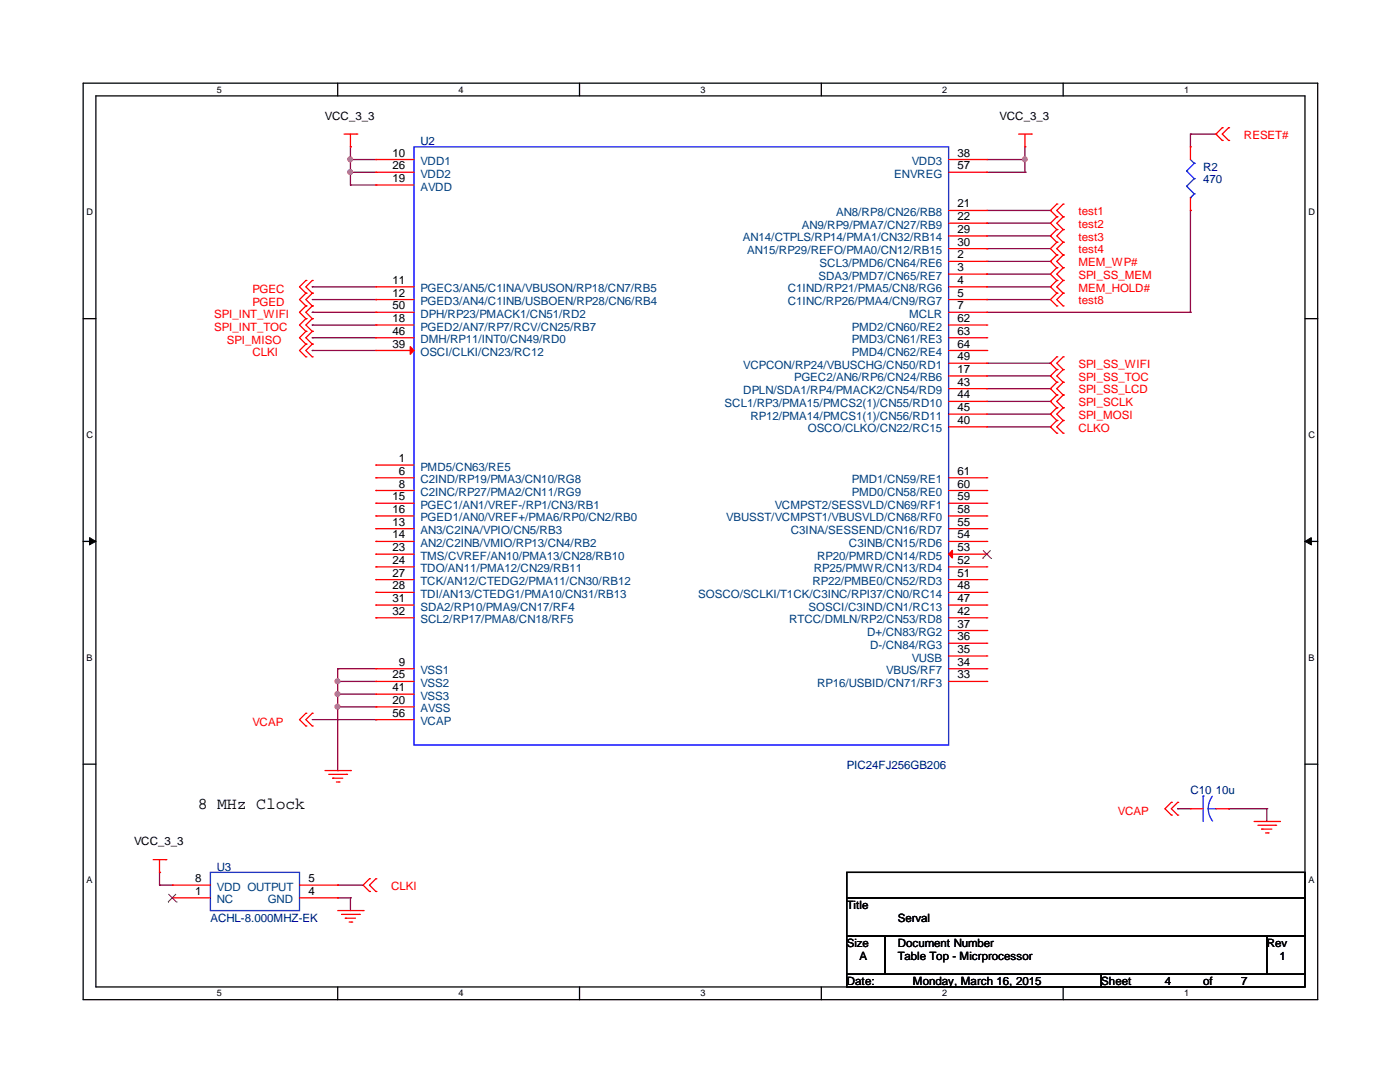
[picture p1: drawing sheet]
<svg xmlns="http://www.w3.org/2000/svg" width="279mm" height="216mm" viewBox="0 0 279 216" stroke-linecap="round" stroke-linejoin="round" font-family="sans-serif">
<path d="M16.6 16.6h246.4v182.9h-246.4zM19.1 19.1h241.3v177.8h-241.3z" fill="none" stroke="#000" stroke-width=".25"/>
<g fill="#fff">
<path d="M43.3 16.8h.9v2h-.9z"/>
<path d="M43.3 197.2h.9v1.9h-.9z"/>
</g>
<path d="M67.4 16.6v2.5M67.4 196.9v2.6" fill="none" stroke="#000" stroke-width=".25"/>
<g fill="#fff">
<path d="M91.5 16.8h1v2h-1z"/>
<path d="M91.5 197.2h1v1.9h-1z"/>
</g>
<path d="M115.7 16.6v2.5M115.7 196.9v2.6" fill="none" stroke="#000" stroke-width=".25"/>
<g fill="#fff">
<path d="M139.8 16.8h.9v2h-.9z"/>
<path d="M139.8 197.2h.9v1.9h-.9z"/>
</g>
<path d="M163.9 16.6v2.5M163.9 196.9v2.6" fill="none" stroke="#000" stroke-width=".25"/>
<g fill="#fff">
<path d="M188 16.8h1v2h-1z"/>
<path d="M188 197.2h1v1.9h-1z"/>
</g>
<path d="M212.2 16.6v2.5M212.2 196.9v2.6" fill="none" stroke="#000" stroke-width=".25"/>
<g fill="#fff">
<path d="M236.3 16.8h.9v2h-.9z"/>
<path d="M236.3 197.2h.9v1.9h-.9z"/>
<path d="M17.3 41.3h1.2v2h-1.2z"/>
<path d="M261.1 41.3h1.2v2h-1.2z"/>
<path d="M17.3 85.8h1.2v1.9h-1.2z"/>
<path d="M261.1 85.8h1.2v1.9h-1.2z"/>
</g>
<path d="M16.6 63.6h2.5M260.4 63.6h2.6" fill="none" stroke="#000" stroke-width=".25"/>
<g fill="#fff">
<path d="M17.3 130.2h1.1v2h-1.1z"/>
<path d="M261.1 130.2h1.1v2h-1.1z"/>
</g>
<path d="M16.6 108h2.5M260.4 108h2.6" fill="none" stroke="#000" stroke-width=".25"/>
<path d="M17.9 107.3l1.2 .7-1.2 .7zM260.4 108l1.3-.7v1.4z" fill="#000" stroke="#000" stroke-width=".2"/>
<g fill="#fff">
<path d="M17.3 174.7h1v1.9h-1z"/>
<path d="M261.1 174.7h1v1.9h-1z"/>
</g>
<path d="M16.6 152.5h2.5M260.4 152.5h2.6M169 174.1h91.4v5.1h-91.4zM169 179.2h91.4v7.6h-91.4zM169 186.8h7.6v7.6h-7.6zM169 194.4h50.8v2.5h-50.8zM176.6 186.8h76.2v7.6h-76.2zM219.8 194.4h40.6v2.5h-40.6zM252.8 186.8h7.6v7.6h-7.6z" fill="none" stroke="#000" stroke-width=".25"/>
<g fill="none" stroke="#800040" stroke-width=".25">
<path d="M69.9 34.4h.1M69.9 31.8h.1M69.9 29.3h.1M69.9 36.9h.1M69.9 29.3v7.6M69.9 34.4h5.1M69.9 31.8h5.1M69.9 36.9h5.1M196.9 34.4h7.7M196.9 31.8h7.7M204.6 34.4h.1M204.6 31.8h.1"/>
<path d="M204.6 29.3v5.1M237.6 26.8h.1M237.6 26.8v2.5M237.6 26.8h5.1M242.7 26.8h.1M62.3 57.2h.1M62.3 57.2h12.7M62.3 59.8h12.7M75 59.8h.1M196.9 44.5h.1M196.9 49.6h.1M196.9 54.7h.1"/>
<path d="M196.9 59.8h.1M196.9 42h12.7M196.9 44.5h12.7M196.9 47.1h12.7M196.9 49.6h12.7M196.9 52.2h12.7M196.9 54.7h12.7M196.9 57.2h12.7M196.9 59.8h12.7M209.6 42h.1M209.6 47.1h.1M209.6 52.2h.1"/>
<path d="M209.6 57.2h.1M237.6 42h.1M237.6 42v20.3M62.3 62.3h.1M62.3 64.9h.1M62.3 67.4h.1M62.3 69.9h.1M62.3 62.3h12.7M62.3 64.9h12.7M62.3 67.4h12.7M62.3 69.9h12.7M196.9 62.3h40.7"/>
<path d="M196.9 72.5h12.7M196.9 75h12.7M196.9 77.6h12.7M209.6 72.5h.1M209.6 75h.1M209.6 77.6h.1M237.6 62.3h.1M196.9 80.1h12.7M196.9 82.6h12.7M196.9 85.2h12.7M209.6 80.1h.1M209.6 82.6h.1"/>
<path d="M209.6 85.2h.1M67.4 133.4h.1M67.4 136h.1M67.4 138.5h.1M67.4 133.4h7.6M67.4 133.4v20.4M67.4 136h7.6M67.4 138.5h7.6M62.3 143.6h12.7M67.4 141.1h.1M67.4 153.8h.1M67.4 141.1h7.6"/>
<path d="M75 143.6h.1M31.8 176.6h.1M31.8 174.1h.1M31.8 176.6h2.6M31.8 174.1v2.5M67.4 179.2h.1M67.4 176.6h.1M67.4 176.6h5.1M67.4 179.2h2.5M69.9 179.2h.1M69.9 179.2v2.5M235 161.4h.1"/>
<path d="M235 161.4h2.6M245.2 161.4h.1M245.2 161.4h7.6M252.8 161.4h.1M252.8 161.4v2.5"/>
</g>
<g fill="#f0f" stroke="#f0f" stroke-width=".25">
<circle cx="69.9" cy="34.3" r=".47"/>
<circle cx="69.9" cy="31.8" r=".47"/>
<circle cx="67.4" cy="135.9" r=".47"/>
<circle cx="67.4" cy="138.5" r=".47"/>
<circle cx="67.4" cy="141" r=".47"/>
<circle cx="204.5" cy="31.8" r=".47"/>
</g>
<g fill="none" stroke="#f00" stroke-width=".25">
<path d="M68.7 26.8h2.5M69.9 29.3h.1M69.9 26.8v2.5M71.2 26.8h.1M75 31.8h.1M75 36.9h.1M75 34.4h.1M75 31.8h7.6M75 36.9h7.6M75 34.4h7.6M189.3 31.8h7.6M189.3 34.4h7.6"/>
<path d="M196.9 31.8h.1M196.9 34.4h.1M203.3 26.8h2.5M204.6 29.3h.1M204.6 26.8v2.5M205.8 26.8h.1M237.6 29.3h.1M237.6 29.3v2.5M237.6 39.5v2.5M243.9 25.5h.1M243.9 28h.1M243.9 25.5l-1.2 1.3 1.2 1.2"/>
<path d="M245.2 28h.1M245.2 25.5h.1M245.2 25.5l-1.3 1.3 1.3 1.2M61 56h.1M61 58.5h.1M61 56l-1.2 1.2 1.2 1.3M61 58.5l-1.2 1.3 1.2 1.2M62.3 56h.1M62.3 58.5h.1M62.3 56l-1.3 1.2 1.3 1.3M62.3 58.5l-1.3 1.3 1.3 1.2M75 57.2h.1"/>
<path d="M75 59.8h.1M75 57.2h7.6M75 59.8h7.6M189.3 52.2h7.6M189.3 54.7h7.6M189.3 57.2h7.6M189.3 59.8h7.6M189.3 42h7.6M189.3 44.5h7.6M189.3 47.1h7.6M189.3 49.6h7.6M196.9 52.2h.1"/>
<path d="M196.9 54.7h.1M196.9 57.2h.1M196.9 59.8h.1M196.9 42h.1M196.9 44.5h.1M196.9 47.1h.1M196.9 49.6h.1M210.9 40.7h.1M210.9 43.3h.1M210.9 45.8h.1M210.9 48.3h.1M210.9 50.9h.1"/>
<path d="M210.9 53.4h.1M210.9 56h.1M210.9 58.5h.1M210.9 40.7l-1.3 1.3 1.3 1.3M210.9 43.3l-1.3 1.2 1.3 1.3M210.9 45.8l-1.3 1.3 1.3 1.2M210.9 48.3l-1.3 1.3 1.3 1.3M210.9 50.9l-1.3 1.3 1.3 1.2M210.9 53.4l-1.3 1.3 1.3 1.3M210.9 56l-1.3 1.2 1.3 1.3M210.9 58.5l-1.3 1.3 1.3 1.2M212.2 43.3h.1"/>
<path d="M212.2 40.7h.1M212.2 45.8h.1M212.2 48.3h.1M212.2 50.9h.1M212.2 53.4h.1M212.2 56h.1M212.2 58.5h.1M212.2 40.7l-1.3 1.3 1.3 1.3M212.2 43.3l-1.3 1.2 1.3 1.3M212.2 45.8l-1.3 1.3 1.3 1.2M212.2 48.3l-1.3 1.3 1.3 1.3M212.2 50.9l-1.3 1.3 1.3 1.2"/>
<path d="M212.2 53.4l-1.3 1.3 1.3 1.3M212.2 56l-1.3 1.2 1.3 1.3M212.2 58.5l-1.3 1.3 1.3 1.2M237.6 42h.1M61 61h.1M61 63.6h.1M61 66.1h.1M61 68.7h.1M61 71.2h.1M61 61l-1.2 1.3 1.2 1.3M61 63.6l-1.2 1.3 1.2 1.2M61 66.1l-1.2 1.3 1.2 1.3"/>
<path d="M61 68.7l-1.2 1.2 1.2 1.3M62.3 61h.1M62.3 63.6h.1M62.3 66.1h.1M62.3 68.7h.1M62.3 71.2h.1M62.3 61l-1.3 1.3 1.3 1.3M62.3 63.6l-1.3 1.3 1.3 1.2M62.3 66.1l-1.3 1.3 1.3 1.3M62.3 68.7l-1.3 1.2 1.3 1.3M75 64.9h.1M75 69.9h.1"/>
<path d="M75 67.4h.1M75 62.3h.1M75 62.3h7.6M75 64.9h7.6M75 69.9h7.6M75 67.4h7.6M189.3 62.3h7.6M189.3 75h7.6M189.3 64.9h7.6M189.3 69.9h7.6M189.3 77.6h7.6M189.3 67.4h7.6"/>
<path d="M189.3 72.5h7.6M196.9 62.3h.1M196.9 75h.1M196.9 77.6h.1M196.9 72.5h.1M196.9 64.9h.1M196.9 67.4h.1M196.9 69.9h.1M210.9 78.8h.1M210.9 71.2h.1M210.9 73.7h.1M210.9 76.3h.1"/>
<path d="M210.9 61h.1M210.9 78.8l-1.3 1.3 1.3 1.3M210.9 71.2l-1.3 1.3 1.3 1.2M210.9 76.3l-1.3 1.3 1.3 1.2M210.9 73.7l-1.3 1.3 1.3 1.3M212.2 78.8h.1M212.2 73.7h.1M212.2 71.2h.1M212.2 76.3h.1M212.2 61h.1M212.2 78.8l-1.3 1.3 1.3 1.3M212.2 71.2l-1.3 1.3 1.3 1.2"/>
<path d="M212.2 76.3l-1.3 1.3 1.3 1.2M212.2 73.7l-1.3 1.3 1.3 1.3M75 92.8h.1M75 95.3h.1M75 97.9h.1M75 92.8h7.6M75 95.3h7.6M75 97.9h7.6M189.3 95.3h7.6M189.3 97.9h7.6M189.3 85.2h7.6M189.3 80.1h7.6"/>
<path d="M189.3 82.6h7.6M196.9 85.2h.1M196.9 80.1h.1M196.9 82.6h.1M196.9 97.9h.1M196.9 95.3h.1M210.9 83.9h.1M210.9 86.4h.1M210.9 81.4h.1M210.9 83.9l-1.3 1.3 1.3 1.2M210.9 81.4l-1.3 1.2 1.3 1.3M212.2 86.4h.1"/>
<path d="M212.2 83.9h.1M212.2 81.4h.1M212.2 83.9l-1.3 1.3 1.3 1.2M212.2 81.4l-1.3 1.2 1.3 1.3M75 105.5h.1M75 108h.1M75 100.4h.1M75 103h.1M75 110.6h.1M75 113.1h.1M75 115.7h.1M75 118.2h.1"/>
<path d="M75 105.5h7.6M75 108h7.6M75 100.4h7.6M75 103h7.6M75 110.6h7.6M75 113.1h7.6M75 115.7h7.6M75 118.2h7.6M189.3 105.5h7.6M189.3 108h7.6M189.3 100.4h7.6M189.3 103h7.6"/>
<path d="M189.3 110.6h7.6M189.3 113.1h7.6M189.3 115.7h7.6M189.3 118.2h7.6M196.9 118.2h.1M196.9 115.7h.1M196.9 113.1h.1M196.9 110.6h.1M196.9 108h.1M196.9 105.5h.1M196.9 103h.1M196.9 100.4h.1"/>
<path d="M75 133.4h.1M75 136h.1M75 120.7h.1M75 123.3h.1M75 138.5h.1M75 133.4h7.6M75 136h7.6M75 120.7h7.6M75 123.3h7.6M75 138.5h7.6M189.3 133.4h7.6M189.3 136h7.6"/>
<path d="M189.3 120.7h7.6M189.3 123.3h7.6M189.3 130.9h7.6M189.3 128.4h7.6M189.3 125.8h7.6M196.9 136h.1M196.9 133.4h.1M196.9 130.9h.1M196.9 128.4h.1M196.9 125.8h.1M196.9 123.3h.1M196.9 120.7h.1"/>
<path d="M61 142.3h.1M61 144.9h.1M61 142.3l-1.2 1.3 1.2 1.3M62.3 142.3h.1M62.3 144.9h.1M62.3 142.3l-1.3 1.3 1.3 1.3M64.9 153.8h5M65.6 154.5h3.6M66.4 155.3h.1M66.4 155.3h2M67.1 156h.5M67.6 156h.1"/>
<path d="M69.2 154.5h.1M69.9 153.8h.1M75 141.1h.1M75 143.6h.1M75 141.1h7.6M75 143.6h7.6M30.6 171.5h2.5M31.8 174.1h.1M31.8 171.5v2.6M33.1 171.5h.1M34.4 179.2h.1M34.4 176.6h.1"/>
<path d="M34.4 179.2h7.6M34.4 176.6h7.6M59.8 179.2h7.6M59.8 176.6h7.6M67.4 179.2h.1M67.4 176.6h.1M73.7 175.3h.1M73.7 177.9h.1M73.7 175.3l-1.2 1.3 1.2 1.3M75 177.9h.1M75 175.3h.1M75 175.3l-1.3 1.3 1.3 1.3"/>
<path d="M233.8 160.1h.1M233.8 162.6h.1M233.8 160.1l-1.3 1.3 1.3 1.2M235 160.1h.1M235 162.6h.1M235 160.1l-1.2 1.3 1.2 1.2M237.6 161.4h.1M237.6 161.4h2.5M242.7 161.4h2.5M245.2 161.4h.1M250.3 163.9h5.1M251 164.7h3.6"/>
<path d="M251.8 165.4h.1M251.8 165.4h2M252.6 166.2h.5M253.1 166.2h.1M254.6 164.7h.1M255.4 163.9h.1M67.4 181.7h5.1M68.2 182.5h3.5M68.9 183.2h.1M68.9 183.2h2.1M69.7 184h.5M70.2 184h.1"/>
<path d="M71.7 182.5h.1M72.5 181.7h.1"/>
</g>
<g fill="none" stroke="#00f" stroke-width=".25">
<path d="M82.6 29.3h106.7v119.4h-106.7zM236.8 34.1h.1M236.8 37.2h.1M236.8 34.1l1.5 1.5M236.8 37.2l1.5 1.5M237.6 39.5h.1M237.6 31.8l.7 .8M238.3 32.6h.1M238.3 35.6h.1M238.3 38.7h.1M238.3 32.6l-1.5 1.5M238.3 35.6l-1.5 1.6"/>
<path d="M238.3 38.7l-.7 .8M240.1 158.8h.1M240.1 158.8v5.1M242 158.9l-.7 1.4-.2 1.1M42 174.1h17.8v7.6h-17.8zM241.1 161.4l.2 1 .7 1.4M241.1 161.4h1.6M242.7 161.4h.1"/>
</g>
<g fill="#f00" stroke="#f00" stroke-width=".25">
<path d="M81.9 69.2l.7 .7-.7 .8z"/>
<path d="M190.1 109.8v1.5l-.8-.7z"/>
</g>
<path d="M196.1 111.4h.1M196.2 109.8l1.6 1.6M197.7 109.8l-1.6 1.6M197.8 111.4h.1M33.6 178.4l1.6 1.6M35.1 178.4l-1.6 1.6M33.5 180h.1M35.2 180h.1" fill="none" stroke="#804000" stroke-width=".2"/>
<text font-size="3.3" x="39.5" y="161.5">8 MHz Clock</text>
<g font-size="2.3">
<text x="64.9" y="23.9">VCC_3_3</text>
<text x="199.5" y="23.9">VCC_3_3</text>
<text x="78.3" y="31.2">10</text>
<text x="78.3" y="33.8">26</text>
<text x="191.1" y="31.2">38</text>
<text x="191.1" y="33.8">57</text>
<text x="78.3" y="36.3">19</text>
<text x="191.1" y="41.4">21</text>
<text x="191.1" y="43.9">22</text>
<text x="191.1" y="46.5">29</text>
<text x="191.1" y="51.6">2</text>
<text x="191.1" y="49">30</text>
<text x="78.3" y="56.6">11</text>
<text x="78.3" y="59.2">12</text>
<text x="191.1" y="54.1">3</text>
<text x="191.1" y="56.6">4</text>
<text x="191.1" y="59.2">5</text>
<text x="78.3" y="64.3">18</text>
<text x="78.3" y="61.7">50</text>
<text x="191.1" y="61.7">7</text>
<text x="191.1" y="64.3">62</text>
<text x="78.3" y="69.3">39</text>
<text x="78.3" y="66.8">46</text>
<text x="191.1" y="71.9">49</text>
<text x="191.1" y="66.8">63</text>
<text x="191.1" y="69.3">64</text>
<text x="191.1" y="74.4">17</text>
<text x="191.1" y="77">43</text>
<text x="191.1" y="79.5">44</text>
<text x="191.1" y="82">45</text>
<text x="191.1" y="84.6">40</text>
<text x="79.6" y="92.2">1</text>
<text x="79.6" y="94.7">6</text>
<text x="191.1" y="94.7">61</text>
<text x="78.3" y="99.8">15</text>
<text x="79.6" y="97.3">8</text>
<text x="191.1" y="99.8">59</text>
<text x="191.1" y="97.3">60</text>
<text x="78.3" y="104.9">13</text>
<text x="78.3" y="107.4">14</text>
<text x="78.3" y="102.4">16</text>
<text x="191.1" y="107.4">54</text>
<text x="191.1" y="104.9">55</text>
<text x="191.1" y="102.4">58</text>
<text x="78.3" y="110">23</text>
<text x="78.3" y="112.5">24</text>
<text x="191.1" y="112.5">52</text>
<text x="191.1" y="110">53</text>
<text x="78.3" y="115.1">27</text>
<text x="78.3" y="117.6">28</text>
<text x="191.1" y="117.6">48</text>
<text x="191.1" y="115.1">51</text>
<text x="78.3" y="120.1">31</text>
<text x="78.3" y="122.7">32</text>
<text x="191.1" y="125.2">37</text>
<text x="191.1" y="122.7">42</text>
<text x="191.1" y="120.1">47</text>
<text x="191.1" y="130.3">35</text>
<text x="191.1" y="127.8">36</text>
<text x="78.3" y="135.4">25</text>
<text x="78.3" y="137.9">41</text>
<text x="79.6" y="132.8">9</text>
<text x="191.1" y="135.4">33</text>
<text x="191.1" y="132.8">34</text>
<text x="78.3" y="140.5">20</text>
<text x="78.3" y="143">56</text>
<text x="26.8" y="168.7">VCC_3_3</text>
<text x="38.9" y="178.6">1</text>
<text x="38.9" y="176">8</text>
<text x="61.6" y="178.6">4</text>
<text x="61.6" y="176">5</text>
<text x="169" y="181.4">Title</text>
<text x="179.2" y="183.9">Serval</text>
<text x="169" y="189">Size</text>
<text x="171.5" y="191.5">A</text>
<text x="179.2" y="189">Document Number</text>
<text x="179.2" y="191.5">Table Top - Micrprocessor</text>
<text x="252.8" y="189">Rev</text>
<text x="255.4" y="191.5">1</text>
<text x="169" y="196.6">Date:</text>
<text x="182.2" y="196.6">Monday, March 16, 2015</text>
<text x="219.8" y="196.6">Sheet</text>
<text x="232.5" y="196.6">4</text>
<text x="240.1" y="196.6">of</text>
<text x="247.7" y="196.6">7</text>
</g>
<g font-size="2.3" fill="#000080">
<text x="83.9" y="29">U2</text>
<text x="240.1" y="34">R2</text>
<text x="240.1" y="36.6">470</text>
<text x="169" y="153.4">PIC24FJ256GB206</text>
<text x="237.6" y="158.5">C10</text>
<text x="242.7" y="158.5">10u</text>
<text x="43.3" y="173.7">U3</text>
<text x="42" y="183.9">ACHL-8.000MHZ-EK</text>
</g>
<g font-size="2.3" fill="#f00">
<text x="248.2" y="27.7">RESET#</text>
<text x="215.2" y="42.9">test1</text>
<text x="215.2" y="45.5">test2</text>
<text x="215.2" y="48">test3</text>
<text x="215.2" y="50.5">test4</text>
<text x="215.2" y="53.1">MEM_WP#</text>
<text x="50.4" y="58.4">PGEC</text>
<text x="215.2" y="55.6">SPI_SS_MEM</text>
<text x="215.2" y="58.2">MEM_HOLD#</text>
<text x="42.8" y="63.5">SPI_INT_WIFI</text>
<text x="50.4" y="61">PGED</text>
<text x="215.2" y="60.7">test8</text>
<text x="42.8" y="66">SPI_INT_TOC</text>
<text x="45.3" y="68.6">SPI_MISO</text>
<text x="50.4" y="71.1">CLKI</text>
<text x="215.2" y="73.4">SPI_SS_WIFI</text>
<text x="215.2" y="75.9">SPI_SS_TOC</text>
<text x="215.2" y="83.6">SPI_MOSI</text>
<text x="215.2" y="81">SPI_SCLK</text>
<text x="215.2" y="78.5">SPI_SS_LCD</text>
<text x="215.2" y="86.1">CLKO</text>
<text x="50.4" y="144.8">VCAP</text>
<text x="223.1" y="162.6">VCAP</text>
<text x="78.1" y="177.5">CLKI</text>
</g>
<g font-size="2.3" fill="#004080">
<text x="83.9" y="32.9">VDD1</text>
<text x="83.9" y="35.5">VDD2</text>
<text x="178.5" y="35.5">ENVREG</text>
<text x="181.9" y="32.9">VDD3</text>
<text x="83.9" y="38">AVDD</text>
<text x="160" y="45.6">AN9/RP9/PMA7/CN27/RB9</text>
<text x="166.9" y="43.1">AN8/RP8/CN26/RB8</text>
<text x="148.3" y="48.2">AN14/CTPLS/RP14/PMA1/CN32/RB14</text>
<text x="149.1" y="50.7">AN15/RP29/REFO/PMA0/CN12/RB15</text>
<text x="163.6" y="53.3">SCL3/PMD6/CN64/RE6</text>
<text x="83.9" y="58.3">PGEC3/AN5/C1INA/VBUSON/RP18/CN7/RB5</text>
<text x="157.2" y="58.3">C1IND/RP21/PMA5/CN8/RG6</text>
<text x="163.3" y="55.8">SDA3/PMD7/CN65/RE7</text>
<text x="83.9" y="60.9">PGED3/AN4/C1INB/USBOEN/RP28/CN6/RB4</text>
<text x="83.9" y="66">PGED2/AN7/RP7/RCV/CN25/RB7</text>
<text x="83.9" y="63.4">DPH/RP23/PMACK1/CN51/RD2</text>
<text x="157.2" y="60.9">C1INC/RP26/PMA4/CN9/RG7</text>
<text x="170" y="66">PMD2/CN60/RE2</text>
<text x="181.4" y="63.4">MCLR</text>
<text x="83.9" y="71">OSCI/CLKI/CN23/RC12</text>
<text x="83.9" y="68.5">DMH/RP11/INT0/CN49/RD0</text>
<text x="170" y="68.5">PMD3/CN61/RE3</text>
<text x="170" y="71">PMD4/CN62/RE4</text>
<text x="148.3" y="73.6">VCPCON/RP24/VBUSCHG/CN50/RD1</text>
<text x="158.5" y="76.1">PGEC2/AN6/RP6/CN24/RB6</text>
<text x="144.6" y="81.2">SCL1/RP3/PMA15/PMCS2(1)/CN55/RD10</text>
<text x="148.3" y="78.7">DPLN/SDA1/RP4/PMACK2/CN54/RD9</text>
<text x="149.8" y="83.7">RP12/PMA14/PMCS1(1)/CN56/RD11</text>
<text x="161.2" y="86.3">OSCO/CLKO/CN22/RC15</text>
<text x="83.9" y="93.9">PMD5/CN63/RE5</text>
<text x="83.9" y="96.4">C2IND/RP19/PMA3/CN10/RG8</text>
<text x="83.9" y="99">C2INC/RP27/PMA2/CN11/RG9</text>
<text x="83.9" y="101.5">PGEC1/AN1/VREF-/RP1/CN3/RB1</text>
<text x="154.6" y="101.5">VCMPST2/SESSVLD/CN69/RF1</text>
<text x="170" y="99">PMD0/CN58/RE0</text>
<text x="170" y="96.4">PMD1/CN59/RE1</text>
<text x="83.9" y="106.6">AN3/C2INA/VPIO/CN5/RB3</text>
<text x="83.9" y="104.1">PGED1/AN0/VREF+/PMA6/RP0/CN2/RB0</text>
<text x="144.9" y="104.1">VBUSST/VCMPST1/VBUSVLD/CN68/RF0</text>
<text x="157.8" y="106.6">C3INA/SESSEND/CN16/RD7</text>
<text x="83.9" y="109.1">AN2/C2INB/VMIO/RP13/CN4/RB2</text>
<text x="83.9" y="111.7">TMS/CVREF/AN10/PMA13/CN28/RB10</text>
<text x="163.1" y="111.7">RP20/PMRD/CN14/RD5</text>
<text x="169.4" y="109.1">C3INB/CN15/RD6</text>
<text x="83.9" y="114.2">TDO/AN11/PMA12/CN29/RB11</text>
<text x="83.9" y="116.8">TCK/AN12/CTEDG2/PMA11/CN30/RB12</text>
<text x="83.9" y="119.3">TDI/AN13/CTEDG1/PMA10/CN31/RB13</text>
<text x="139.4" y="119.3">SOSCO/SCLKI/T1CK/C3INC/RPI37/CN0/RC14</text>
<text x="162.1" y="116.8">RP22/PMBE0/CN52/RD3</text>
<text x="162.4" y="114.2">RP25/PMWR/CN13/RD4</text>
<text x="83.9" y="121.8">SDA2/RP10/PMA9/CN17/RF4</text>
<text x="83.9" y="124.4">SCL2/RP17/PMA8/CN18/RF5</text>
<text x="157.5" y="124.4">RTCC/DMLN/RP2/CN53/RD8</text>
<text x="161.4" y="121.8">SOSCI/C3IND/CN1/RC13</text>
<text x="173.1" y="126.9">D+/CN83/RG2</text>
<text x="173.7" y="129.5">D-/CN84/RG3</text>
<text x="181.9" y="132">VUSB</text>
<text x="83.9" y="134.5">VSS1</text>
<text x="83.9" y="137.1">VSS2</text>
<text x="163.1" y="137.1">RP16/USBID/CN71/RF3</text>
<text x="176.9" y="134.5">VBUS/RF7</text>
<text x="83.9" y="142.2">AVSS</text>
<text x="83.9" y="139.6">VSS3</text>
<text x="83.9" y="144.7">VCAP</text>
<text x="43.3" y="177.7">VDD OUTPUT</text>
<text x="43.3" y="180.3">NC</text>
<text x="53.4" y="180.3">GND</text>
</g>
<g font-size="1.8">
<text x="43.3" y="18.5">5</text>
<text x="91.5" y="18.5">4</text>
<text x="139.8" y="18.5">3</text>
<text x="188" y="18.5">2</text>
<text x="236.3" y="18.5">1</text>
<text x="17.3" y="42.9">D</text>
<text x="261.1" y="42.9">D</text>
<text x="17.3" y="87.4">C</text>
<text x="261.1" y="87.4">C</text>
<text x="17.3" y="131.8">B</text>
<text x="261.1" y="131.8">B</text>
<text x="17.3" y="176.3">A</text>
<text x="261.1" y="176.3">A</text>
<text x="43.3" y="198.8">5</text>
<text x="91.5" y="198.8">4</text>
<text x="139.8" y="198.8">3</text>
<text x="188" y="198.8">2</text>
<text x="236.3" y="198.8">1</text>
</g>
</svg>
